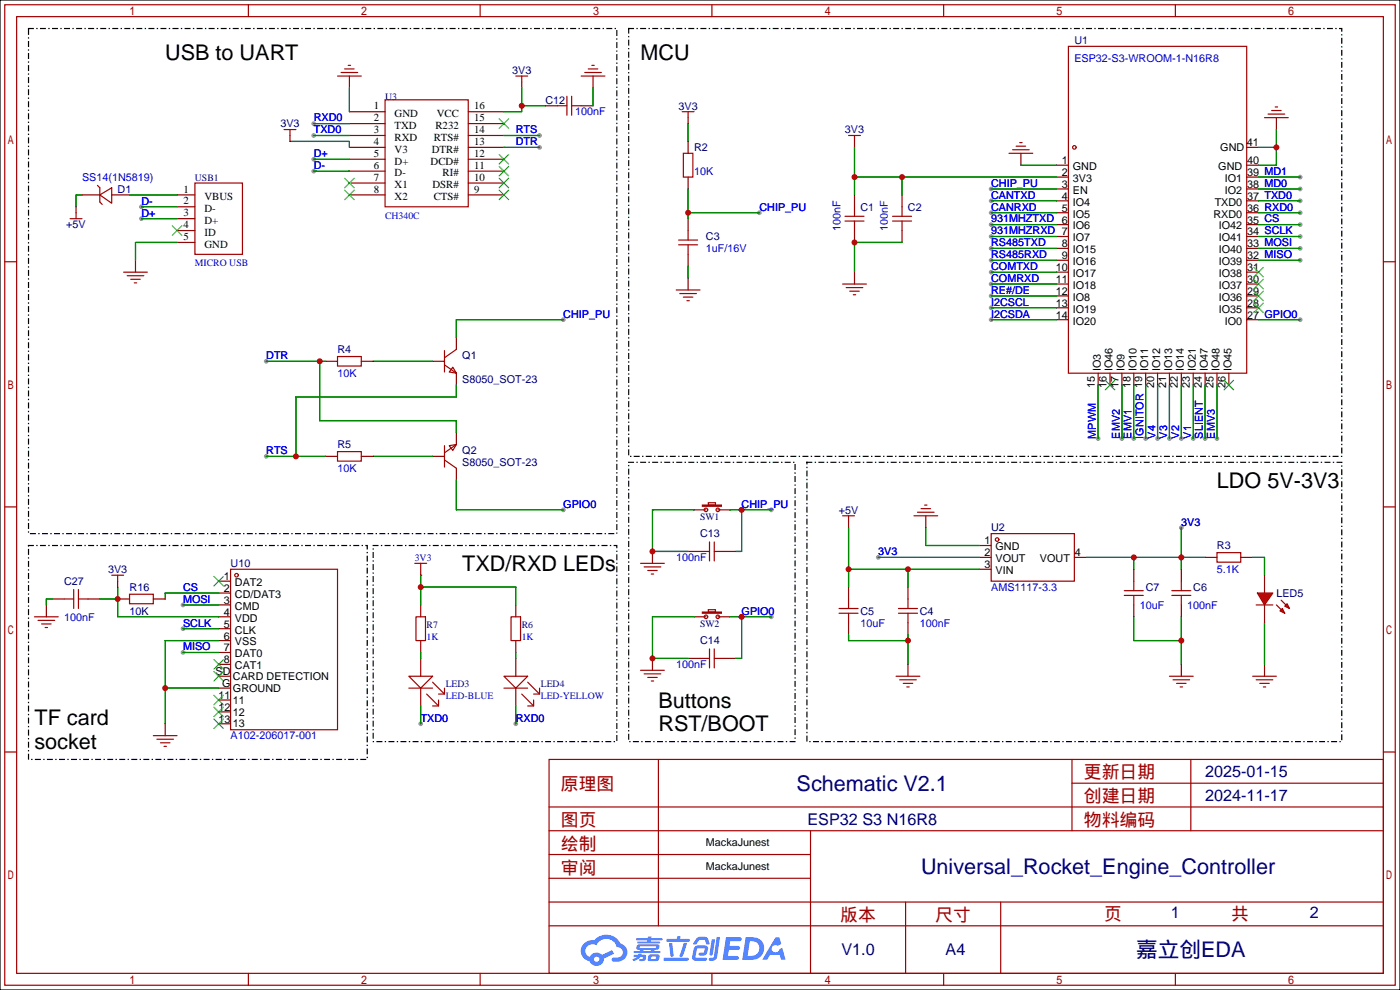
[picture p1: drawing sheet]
<svg xmlns="http://www.w3.org/2000/svg" width="299mm" height="212mm" viewBox="0 0 299 212" stroke-linecap="round" stroke-linejoin="round" font-family="sans-serif">
<path d="M0 0h299.2v211.6h-299.2z" fill="#fff" stroke="#000" stroke-width=".25"/>
<g fill="#999">
<circle cx="211.8" cy="40.4" r=".51"/>
<circle cx="162.3" cy="45.5" r=".51"/>
<circle cx="187.7" cy="119.1" r=".51"/>
<circle cx="252.5" cy="112.8" r=".51"/>
<circle cx="67.1" cy="34" r=".51"/>
<circle cx="67.1" cy="36.6" r=".51"/>
<circle cx="277.9" cy="42.9" r=".51"/>
<circle cx="277.9" cy="45.5" r=".51"/>
<circle cx="67.1" cy="29" r=".51"/>
<circle cx="67.1" cy="26.4" r=".51"/>
<circle cx="115.3" cy="29" r=".51"/>
<circle cx="115.3" cy="31.5" r=".51"/>
<circle cx="56.9" cy="97.5" r=".51"/>
<circle cx="56.9" cy="77.2" r=".51"/>
<circle cx="120.4" cy="68.3" r=".51"/>
<circle cx="120.4" cy="109" r=".51"/>
<circle cx="277.9" cy="68.3" r=".51"/>
<circle cx="164.8" cy="109" r=".51"/>
<circle cx="164.8" cy="131.8" r=".51"/>
<circle cx="110.2" cy="154.7" r=".51"/>
<circle cx="89.9" cy="154.7" r=".51"/>
<circle cx="211.8" cy="42.9" r=".51"/>
<circle cx="211.8" cy="45.5" r=".51"/>
<circle cx="211.8" cy="53.1" r=".51"/>
<circle cx="211.8" cy="55.6" r=".51"/>
<circle cx="260.1" cy="93.7" r=".51"/>
<circle cx="255" cy="93.7" r=".51"/>
<circle cx="252.5" cy="93.7" r=".51"/>
<circle cx="249.9" cy="93.7" r=".51"/>
<circle cx="247.4" cy="93.7" r=".51"/>
<circle cx="277.9" cy="48" r=".51"/>
<circle cx="277.9" cy="50.5" r=".51"/>
<circle cx="277.9" cy="53.1" r=".51"/>
<circle cx="277.9" cy="55.6" r=".51"/>
<circle cx="39.1" cy="139.4" r=".51"/>
<circle cx="39.1" cy="134.4" r=".51"/>
<circle cx="39.1" cy="129.3" r=".51"/>
<circle cx="30.2" cy="46.7" r=".51"/>
<circle cx="30.2" cy="44.2" r=".51"/>
<circle cx="211.8" cy="48" r=".51"/>
<circle cx="211.8" cy="50.5" r=".51"/>
<circle cx="234.7" cy="93.7" r=".51"/>
<circle cx="257.6" cy="93.7" r=".51"/>
<circle cx="211.8" cy="58.2" r=".51"/>
<circle cx="211.8" cy="60.7" r=".51"/>
<circle cx="239.8" cy="93.7" r=".51"/>
<circle cx="242.3" cy="93.7" r=".51"/>
<circle cx="277.9" cy="40.4" r=".51"/>
<circle cx="277.9" cy="37.8" r=".51"/>
<circle cx="244.9" cy="93.7" r=".51"/>
<circle cx="211.8" cy="65.8" r=".51"/>
<circle cx="211.8" cy="68.3" r=".51"/>
<circle cx="211.8" cy="63.2" r=".51"/>
</g>
<g fill="none" stroke="#a10000" stroke-width=".25">
<path d="M1 1h297.2v209.6h-297.2zM3.6 3.6h292.1v204.4h-292.1zM53.1 1v2.6M102.6 1v2.6M152.1 1v2.6M201.7 1v2.6M251.2 1v2.6M1 55.9h2.6M295.7 55.9h2.5M1 108.3h2.6M295.7 108.3h2.5M1 160.7h2.6"/>
<path d="M117.3 162.3h178.4v45.7h-178.4zM117.3 177.5h178.4M117.3 172.5h178.4M140.7 162.3v35.6M173.2 177.5v30.5M229.1 162.3v15.2M229.1 167.4h66.6M254.5 162.3v15.2M295.7 160.7h2.5M117.3 182.6h55.9M117.3 197.9h178.4M117.3 192.8h178.4"/>
<path d="M117.3 187.7h55.9M193.5 192.8v15.2M213.9 192.8v15.2M53.1 208v2.6M102.6 208v2.6M152.1 208v2.6M201.7 208v2.6M251.2 208v2.6"/>
</g>
<g fill="#5487ff">
<path d="M155.2 200.3h2.6a.48 .48 0 0 1 .7 .4 .48 .48 0 0 1-.6 .4h-1.8l-.2 1.1h1.9a.43 .43 0 0 1 .4 .4 .43 .43 0 0 1-.5 .4h-1.9l-.2 1.3h1.7a.45 .45 0 0 1 .5 .2 .45 .45 0 0 1-.1 .6h-3.3z"/>
<path d="M165.7 200.3h.9l.4 1.5-.8 .3a.84 .84 0 0 0-1.2 .3 .84 .84 0 0 0 .4 1.1 .84 .84 0 0 0 1.1-.4l.1-.2 .6-.3 .7 2.5h-1l-.2-1h-2.1l-.6 1h-1.1z"/>
<path d="M152.1 200.8h.7l-.5 3.1a.36 .36 0 0 1-.3 .3 .36 .36 0 0 1-.4-.3z"/>
<path d="M153.2 200.2h.7l-.6 4.3a1.13 1.13 0 0 1-1.8 .6l.2-.4h.7l.2-.2z"/>
<path d="M148.9 200.6l.6-.4h1a.77 .77 0 0 1 .9 .5l.3 1-.2 .2h-.5l-.3-.9-.2-.2-1 .1-.7 1-.6-.1-.1-.2z"/>
<path d="M148.4 202.4l.6-.3h1.7a.81 .81 0 0 1 .7 .5 .81 .81 0 0 1-.2 .8 .81 .81 0 0 1-.9 .8h-.7a.32 .32 0 0 1-.3-.3 .32 .32 0 0 1 .4-.3h.7l.2-.9-1.6 .1-.4 1.8 2.2 .1a.32 .32 0 0 1 .3 .4 .32 .32 0 0 1-.4 .2h-2.2l-.5-.3-.1-.5z"/>
<path d="M141.9 204.7h5a.33 .33 0 0 1 .3 .3 .33 .33 0 0 1-.3 .3h-4.9l-.2-.1z"/>
<path d="M146.1 201.5h.8l-.7 2a.98 .98 0 0 1-.7 1.1l-.3-.3z"/>
<path d="M143 201.6h.7l.3 2.5a.34 .34 0 0 1-.3 .4 .34 .34 0 0 1-.4-.3z"/>
<path d="M142.5 200.7h2.1l.3-.6h.6l-.1 .6h1.7a.32 .32 0 0 1 .4 .3 .32 .32 0 0 1-.4 .3h-4.5l-.2-.2z"/>
<path d="M135.5 204.1h.9l.1-.3h.6v.3h.8a.82 .82 0 0 1-.5 1.3h-.8v-.4l.7-.1 .1-.3a.68 .68 0 0 0-1 .4l-1.1 .4-.1-.4 .9-.5h-.7z"/>
<path d="M136 200.5h2.4l.1-.3h.7v.3h2.2l.2 .3-.2 .2h-2.3v.2h1.8l.2 .3-.2 .1h-4.5l-.1-.4h2l.1-.2h-2.3l-.1-.2z"/>
<path d="M159.4 200.3l-.8 4.9h1.7a2.5 2.5 0 0 0 3-2.5 2.5 2.5 0 0 0-3.1-2.4zM160.3 201.1a1.61 1.61 0 0 1 2 1.5 1.61 1.61 0 0 1-1.8 1.7h-.7z"/>
<path d="M136.2 202a.55 .55 0 0 0-.2 .8 .55 .55 0 0 0 .7 .2l.1 .3h-1.3v.3l5.4 .1 .3-.2-.2-.2h-1.2l.2-.3a.7 .7 0 0 0 .8-.3 .7 .7 0 0 0 0-.8l-4.2-.1zM136.8 202.3l3.3-.1 .1 .1-.2 .3h-3.2zM137.5 203h1.7l-.2 .3h-1.4z"/>
<path d="M138.6 204.2a1.05 1.05 0 0 0 0 1.2 2.91 2.91 0 0 0 2.2-.2 .98 .98 0 0 0 0-1.2h-1.6zM139.2 204.5l.9-.1 .1 .4-.2 .2-.8-.1z"/>
<path d="M124.9 201.6a2.23 2.23 0 0 0-.7 2.3 2.23 2.23 0 0 0 1.8 1.6 1.58 1.58 0 0 0 1.8 .9 1.58 1.58 0 0 0 1.3-1.5l2.2-1.1-.5-.7-2.1 1a1.65 1.65 0 0 0-2.7 .4 1.45 1.45 0 0 1-.8-1.9 1.45 1.45 0 0 1 2-.7l.3 .1a2.3 2.3 0 0 1 2.3-1.3 2.3 2.3 0 0 1 2 1.7 1.12 1.12 0 0 1 1.3 1 1.12 1.12 0 0 1-1.1 1.2h-.7a.45 .45 0 0 0-.6 .4 .45 .45 0 0 0 .5 .5 2.21 2.21 0 0 0 2.2-.5 2.21 2.21 0 0 0 .5-2.3 2.13 2.13 0 0 0-1.3-1.1 3.3 3.3 0 0 0-5.6-.7l-1.1 .1zM127 205a.57 .57 0 0 1 1.1 0 .57 .57 0 0 1-1.1 0z"/>
</g>
<g fill="none" stroke="#a10000" stroke-width=".25">
<path d="M72.1 16.3h5.1M72.9 15.5h3.6M73.7 14.7h2M74.4 14h.5M110.2 16.3h2.6M111.5 16.3v1.2M124.2 16.3h5.1M125 15.5h3.5M125.7 14.7h2.1M126.5 14h.5M228.3 9.9h38.1v69.9h-38.1zM82.3 21.3h17.8v22.9h-17.8z"/>
<path d="M119.1 22.6h2.1M121.2 20.6v4M122.2 22.6h2M122.2 20.6v4M146 32.8h2.1v5h-2.1zM181.4 29h2.5M182.6 29v1.2M215.6 32.8h5.1M216.4 32h3.6M217.2 31.2h2M217.9 30.5h.5M270.3 25.1h5"/>
<path d="M271 24.4h3.6M271.8 23.6h2M272.5 22.9h.5M145 52.3h4.1M145 51.3h4.1M147.1 49.3v2M147.1 52.3v2.1M180.6 47.2h4.1M180.6 46.2h4.1M182.6 44.2v2M182.6 47.2v2.1M190.8 47.2h4"/>
<path d="M190.8 46.2h4M192.8 44.2v2M192.8 47.2v2.1M72.1 76.2h5.1v2h-5.1zM95 78l2.5 1.8M95 74.9v4.6M96.8 78.5l.7 1.3-1.5-.3zM97.5 74.7l-2.5 1.8M144.5 62h5.1M145.3 62.7h3.5M146 63.5h2.1M146.8 64.3h.5"/>
<path d="M180.1 60.7h5.1M180.8 61.5h3.6M181.6 62.2h2M182.4 63h.5M72.1 96.5h5.1v2.1h-5.1zM95 95.2v4.6M95 98.3l2.5 1.8M96 95.2l1.5-.2-.7 1.3zM97.5 95l-2.5 1.8M149.6 117.9h2M150.1 107.9h4.1v.3h-4.1zM151.4 107.4h1.5v.5h-1.5z"/>
<path d="M151.6 115.8v4.1M152.7 117.9h2M152.7 115.8v4.1M180.1 110.2h2.5M181.4 110.2v1.3M195.3 110.2h5.1M196.1 109.5h3.5M196.8 108.7h2.1M197.6 107.9h.5M211.8 114h17.8v10.2h-17.8zM260.1 118.1h5.1v2h-5.1zM88.6 120.4h2.6"/>
<path d="M88.9 131.8h2v5.1h-2zM89.9 120.4v2.5M109.2 131.8h2.1v5.1h-2.1zM136.9 120.4h5.1M137.7 121.2h3.5M138.4 121.9h2.1M139.2 122.7h.5M150.1 130.8h4.1v.3h-4.1zM151.4 130.3h1.5v.5h-1.5zM151.6 138.7v4M152.7 138.7v4M179.3 131.1h4.1"/>
<path d="M179.3 130h4.1M181.4 128v2M181.4 131.1v2M192 131.1h4.1M192 130h4.1M194.1 128v2M194.1 131.1v2M268.5 129.3h3.5M87.4 144.5h5.1l-2.6 2.6zM87.4 147.1h5.1M91.2 148.3l2.5 2.6M92.5 145.8l2.5 2.5"/>
<path d="M93.7 149.6v1.3h-1.2M95 147.1v1.2h-1.3M107.7 144.5h5.1l-2.6 2.6zM107.7 147.1h5.1M111.5 148.3l2.5 2.6M112.8 145.8l2.5 2.5M114 149.6v1.3h-1.2M115.3 147.1v1.2h-1.3M136.9 143.3h5.1M137.7 144h3.5M138.4 144.8h2.1M139.2 145.5h.5"/>
<path d="M149.6 140.7h2M152.7 140.7h2M191.5 144.5h5.1M192.3 145.3h3.5M193 146.1h2.1M193.8 146.8h.5M249.9 144.5h5.1M250.7 145.3h3.6M251.5 146.1h2M252.2 146.8h.5M267.7 144.5h5.1M268.5 145.3h3.5"/>
<path d="M269.2 146.1h2.1M270 146.8h.5"/>
<circle cx="229.6" cy="31.5" r=".38"/>
<circle cx="150.9" cy="109" r=".38"/>
<circle cx="153.4" cy="109" r=".38"/>
<circle cx="213.1" cy="115.3" r=".38"/>
<circle cx="150.9" cy="131.8" r=".38"/>
<circle cx="153.4" cy="131.8" r=".38"/>
</g>
<g fill="none" stroke="#870000" stroke-width=".25">
<path d="M74.7 16.3v2.5M111.5 17.5v1.3M126.7 16.3v2.5M74.7 31.5h7.6M74.7 23.9h7.6M74.7 26.4h7.6M74.7 29h7.6M74.7 34h7.6M74.7 36.6h7.6M74.7 39.1h7.6M100.1 31.5h7.6M100.1 23.9h7.6"/>
<path d="M100.1 26.4h7.6M100.1 29h7.6M100.1 34h7.6M100.1 36.6h7.6M100.1 39.1h7.6M116.6 22.6h2.5M124.2 22.6h2.5M147.1 30.2v2.6M147.1 37.8v2.6M182.6 30.2v1.3M218.2 32.8v2.5M225.8 35.3h2.5"/>
<path d="M225.8 37.8h2.5M266.4 35.3h2.6M266.4 37.8h2.6M266.4 31.5h2.6M272.8 25.1v2.6M74.7 41.7h7.6M100.1 41.7h7.6M147.1 46.7v2.6M147.1 54.4v2.5M147.1 59.4v2.6M182.6 41.7v2.5M182.6 49.3v2.5"/>
<path d="M182.6 58.2v2.5M192.8 41.7v2.5M192.8 49.3v2.5M225.8 40.4h2.5M225.8 42.9h2.5M225.8 45.5h2.5M225.8 48h2.5M225.8 50.5h2.5M225.8 53.1h2.5M225.8 55.6h2.5M225.8 58.2h2.5M266.4 40.4h2.6"/>
<path d="M266.4 42.9h2.6M266.4 45.5h2.6M266.4 48h2.6M266.4 50.5h2.6M266.4 53.1h2.6M266.4 55.6h2.6M266.4 58.2h2.6M69.6 77.2h2.5M77.2 77.2h2.6M92.5 77.2h2.5M97.5 72.1v2.6M97.5 79.8v2.5"/>
<path d="M225.8 60.7h2.5M225.8 63.2h2.5M225.8 65.8h2.5M225.8 68.3h2.5M234.7 79.8v2.5M237.2 79.8v2.5M239.8 79.8v2.5M242.3 79.8v2.5M244.9 79.8v2.5M247.4 79.8v2.5M249.9 79.8v2.5M252.5 79.8v2.5"/>
<path d="M255 79.8v2.5M257.6 79.8v2.5M260.1 79.8v2.5M262.6 79.8v2.5M266.4 60.7h2.6M266.4 63.2h2.6M266.4 65.8h2.6M266.4 68.3h2.6M69.6 97.5h2.5M77.2 97.5h2.6M92.5 97.5h2.5M97.5 92.5v2.5"/>
<path d="M97.5 100.1v2.5M139.4 117.9v2.5M147.1 117.9h2.5M148.3 109h2.6M153.4 109h2.6M154.7 117.9h2.5M181.4 111.5v1.3M197.9 110.2v2.6M209.3 116.6h2.5M209.3 119.1h2.5M229.6 119.1h2.6M257.6 119.1h2.5"/>
<path d="M265.2 119.1h2.5M89.9 122.9h.1M89.9 129.3v2.5M89.9 136.9v2.5M110.2 129.3v2.5M110.2 136.9v2.5M148.3 131.8h2.6M153.4 131.8h2.6M181.4 125.5v2.5M181.4 133.1v2.5M194.1 125.5v2.5M194.1 133.1v2.5"/>
<path d="M209.3 121.7h2.5M270.3 122.9v3.8M270.3 129.3v3.8M89.9 140.7v3.8M89.9 147.1v3.8M110.2 140.7v3.8M110.2 147.1v3.8M139.4 140.7v2.6M147.1 140.7h2.5M154.7 140.7h2.5M194.1 142v2.5M252.5 142v2.5"/>
<path d="M270.3 142v2.5"/>
</g>
<g fill="none" stroke="#3c3" stroke-width=".25">
<path d="M73.7 38.1l2 2M75.7 38.1l-2 2M106.7 38.1l2 2M106.7 35.6l2 2M106.7 33l2 2.1M106.7 25.4l2 2M108.7 38.1l-2 2M108.7 35.6l-2 2M108.7 33l-2 2.1M108.7 25.4l-2 2M73.7 40.6l2 2.1M75.7 40.6l-2 2.1"/>
<path d="M106.7 40.6l2 2.1M108.7 40.6l-2 2.1M268 59.7l2 2M268 57.2l2 2M270 59.7l-2 2M270 57.2l-2 2M268 64.8l2 2M268 62.2l2 2.1M270 64.8l-2 2M270 62.2l-2 2.1M236.2 81.3l2.1 2M238.3 81.3l-2.1 2"/>
<path d="M261.6 81.3l2.1 2M263.7 81.3l-2.1 2"/>
</g>
<g fill="none" stroke="#008700" stroke-width=".25">
<path d="M74.7 18.8v5.1M111.5 18.8v5.1h-3.8M126.7 18.8v3.8M62 30.2h12.7v1.3M67.1 34h7.6M67.1 36.6h7.6M67.1 29h7.6M67.1 26.4h7.6M107.7 31.5h7.6M107.7 29h7.6M111.5 22.6h5.1M147.1 26.4v3.8"/>
<path d="M218.2 35.3h7.6M269 31.5h3.8M272.8 27.7v7.6h-3.8M147.1 40.4v6.3M147.1 56.9v2.5M147.1 45.5h15.2M192.8 51.8h-10.2v6.4M211.8 40.4h14M269 45.5h8.9M269 42.9h8.9M56.9 77.2h12.7M68.3 77.2v12.7h29.2v2.6"/>
<path d="M79.8 77.2h12.7M120.4 68.3h-22.9v3.8M269 68.3h8.9M56.9 97.5h12.7M79.8 97.5h12.7M97.5 82.3v2.5h-34.3v12.7M97.5 102.6v6.4h22.9M148.3 109h-8.9v8.9h7.7M156 109h8.8M158.5 109v8.9h-1.3M181.4 112.8v12.7M187.7 119.1h21.6"/>
<path d="M197.9 112.8v3.8h11.4M232.2 119.1h25.4M242.3 119.1v2.6M252.5 112.8v8.9M267.7 119.1h2.6v3.8M89.9 122.9v6.4M89.9 139.4v1.3M89.9 125.5h20.3v3.8M110.2 139.4v1.3M148.3 131.8h-8.9v8.9h7.7M156 131.8h8.8M158.5 131.8v8.9h-1.3"/>
<path d="M181.4 135.6v1.3h12.7M181.4 121.7h27.9M194.1 121.7v3.8M194.1 135.6v6.4M242.3 131.8v5.1h10.2M252.5 131.8v10.2M270.3 133.1v8.9M89.9 150.9v3.8M110.2 150.9v3.8"/>
</g>
<path d="M6.1 6.1h125.7v107.9h-125.7zM134.4 98.8h35.5v59.7h-35.5zM172.5 98.8h114.3v59.7h-114.3zM79.8 116.6h52v41.9h-52z" fill="none" stroke="#000" stroke-width=".25" stroke-dasharray="1 .8 0 .8"/>
<g fill="#f00" stroke="#a10000" stroke-width=".25">
<path d="M268.7 126.7h3.3l-1.7 2.6z"/>
<path d="M274.6 129.5l.5-.5 .5 1z"/>
<path d="M273.6 130.6l.5-.6 .5 1.1z"/>
</g>
<g fill="none" stroke="#a10000" stroke-width=".25">
<path d="M20.8 39.6l.5 .5v3.1l.5 .5M41.7 39.1h10.1v15.3h-10.1zM60.7 27.7h2.5M62 27.7v1.3M145.8 23.9h2.5M147.1 23.9v1.2M15 46.7h2.5M16.3 45.5v1.2M21.3 41.7l2.6-1.6v3.3zM26.4 58.2h5.1M27.2 58.9h3.5M27.9 59.7h2.1"/>
<path d="M28.7 60.5h.5M7.4 131.8h5M8.1 132.6h3.6M8.9 133.4h2M9.7 134.1h.5M13.7 128h2M15.7 126v4M16.8 128h2M16.8 126v4M23.9 122.9h2.5M25.1 122.9v1.3M27.7 127h5.1v2h-5.1z"/>
<path d="M49.3 121.7h22.8v34.3h-22.8zM240.3 127.3h4M240.3 126.2h4M242.3 124.2v2M242.3 127.3v2M250.4 127.3h4.1M250.4 126.2h4.1M252.5 124.2v2M252.5 127.3v2M272.8 129.3l1 1M273.8 128.3l1 1M32.8 157.2h5"/>
<path d="M33.5 158h3.6M34.3 158.8h2M35.1 159.5h.5"/>
<circle cx="50.5" cy="122.9" r=".38"/>
</g>
<g fill="none" stroke="#870000" stroke-width=".25">
<path d="M62 29v1.2M147.1 25.1v1.3M16.3 44.2v1.3M17.5 41.7h3.8M23.9 41.7h3.8M29 55.6v2.6M37.8 41.7h3.9M37.8 44.2h3.9M37.8 46.7h3.9M37.8 49.3h3.9M37.8 51.8h3.9M9.9 129.3v2.5"/>
<path d="M11.2 128h2.5M18.8 128h2.5M25.1 124.2v1.3M25.1 128h2.6M32.8 128h2.5M46.7 124.2h2.6M46.7 126.7h2.6M46.7 129.3h2.6M46.7 131.8h2.6M46.7 134.4h2.6M46.7 136.9h2.6M46.7 139.4h2.6"/>
<path d="M242.3 121.7v2.5M242.3 129.3v2.5M252.5 121.7v2.5M252.5 129.3v2.5M35.3 154.7v2.5M46.7 142h2.6M46.7 144.5h2.6M46.7 147.1h2.6M46.7 149.6h2.6M46.7 152.1h2.6M46.7 154.7h2.6"/>
</g>
<g fill="none" stroke="#008700" stroke-width=".25">
<path d="M182.6 31.5v10.2M182.6 37.8h43.2M192.8 37.8v3.9M269 37.8h8.9M17.5 41.7h-1.2v2.5M27.7 41.7h10.1M30.2 46.7h7.6M30.2 44.2h7.6M37.8 51.8h-8.8v3.8M211.8 42.9h14M211.8 45.5h14M211.8 53.1h14"/>
<path d="M211.8 55.6h14M211.8 48h14M211.8 50.5h14M211.8 58.2h14M269 53.1h8.9M269 55.6h8.9M269 48h8.9M269 50.5h8.9M269 40.4h8.9M211.8 60.7h14M211.8 65.8h14M211.8 68.3h14"/>
<path d="M211.8 63.2h14M234.7 82.3v11.4M239.8 82.3v11.4M242.3 82.3v11.4M244.9 82.3v11.4M247.4 82.3v11.4M249.9 82.3v11.4M252.5 82.3v11.4M255 82.3v11.4M257.6 82.3v11.4M260.1 82.3v11.4M11.2 128h-1.3v1.3"/>
<path d="M21.3 128h3.8M25.1 125.5v6.3h21.6M39.1 139.4h7.6M39.1 134.4h7.6M39.1 129.3h7.6M46.7 126.7h-11.4v1.3M46.7 136.9h-11.4v17.8M35.3 147.1h11.4"/>
</g>
<path d="M134.4 6.1h152.4v91.4h-152.4zM6.1 116.6h72.4v45.7h-72.4z" fill="none" stroke="#000" stroke-width=".25" stroke-dasharray="1 .8 0 .8"/>
<g fill="none" stroke="#3c3" stroke-width=".25">
<path d="M36.8 48.3l2.1 2M38.9 48.3l-2.1 2M45.7 123.2l2.1 2M47.8 123.2l-2.1 2M45.7 141l2.1 2M45.7 143.5l2.1 2M45.7 148.6l2.1 2M45.7 151.1l2.1 2.1M45.7 153.7l2.1 2M47.8 141l-2.1 2M47.8 143.5l-2.1 2M47.8 148.6l-2.1 2"/>
<path d="M47.8 151.1l-2.1 2.1M47.8 153.7l-2.1 2"/>
</g>
<g fill="#c00">
<circle cx="272.8" cy="31.5" r=".63"/>
<circle cx="182.6" cy="51.8" r=".63"/>
<circle cx="147.1" cy="45.5" r=".63"/>
<circle cx="181.4" cy="121.7" r=".63"/>
<circle cx="194.1" cy="121.7" r=".63"/>
<circle cx="252.5" cy="119.1" r=".63"/>
<circle cx="242.3" cy="119.1" r=".63"/>
<circle cx="252.5" cy="136.9" r=".63"/>
<circle cx="194.1" cy="136.9" r=".63"/>
<circle cx="111.5" cy="22.6" r=".63"/>
<circle cx="63.2" cy="97.5" r=".63"/>
<circle cx="68.3" cy="77.2" r=".63"/>
<circle cx="158.5" cy="109" r=".63"/>
<circle cx="139.4" cy="117.9" r=".63"/>
<circle cx="158.5" cy="131.8" r=".63"/>
<circle cx="139.4" cy="140.7" r=".63"/>
<circle cx="89.9" cy="125.5" r=".63"/>
<circle cx="182.6" cy="37.8" r=".63"/>
<circle cx="192.8" cy="37.8" r=".63"/>
<circle cx="35.3" cy="147.1" r=".63"/>
<circle cx="25.1" cy="128" r=".63"/>
</g>
<g font-size="4.6">
<text x="35.3" y="12.8">USB to UART</text>
<text x="136.9" y="12.8">MCU</text>
<text x="260.1" y="104.2">LDO 5V-3V3</text>
<text x="98.8" y="122">TXD/RXD LEDs</text>
<text x="7.4" y="155">TF card</text>
<text x="140.7" y="151.2">Buttons</text>
<text x="7.4" y="160.1">socket</text>
<text x="140.7" y="156.3">RST/BOOT</text>
</g>
<g font-size="4.6" fill="#000080">
<text x="170.3" y="169">Schematic V2.1</text>
<text x="196.8" y="186.8">Universal_Rocket_Engine_Controller</text>
<text x="242.8" y="204.6">嘉立创EDA</text>
</g>
<g font-size="3.8" fill="#a00000">
<text x="231.6" y="166.4">更新日期</text>
<text x="119.9" y="168.9">原理图</text>
<text x="231.6" y="171.5">创建日期</text>
<text x="119.9" y="176.5">图页</text>
<text x="231.6" y="176.5">物料编码</text>
<text x="119.9" y="181.6">绘制</text>
<text x="119.9" y="186.7">审阅</text>
<text x="179.6" y="196.9">版本</text>
<text x="199.9" y="196.9">尺寸</text>
<text x="236" y="196.6">页</text>
<text x="263.1" y="196.6">共</text>
</g>
<g font-size="3.5" fill="#000080">
<text x="257.6" y="166.1">2025-01-15</text>
<text x="257.6" y="171.1">2024-11-17</text>
<text x="172.6" y="176.2">ESP32 S3 N16R8</text>
<text x="250.2" y="196.3">1</text>
<text x="280" y="196.3">2</text>
<text x="179.8" y="204.2">V1.0</text>
<text x="202.1" y="204.2">A4</text>
</g>
<g font-size="2.3" fill="#000080">
<text x="229.6" y="9.4">U1</text>
<text x="109.5" y="15.8">3V3</text>
<text x="116.6" y="22.1">C12</text>
<text x="145" y="23.4">3V3</text>
<text x="59.9" y="27.2">3V3</text>
<text x="180.6" y="28.5">3V3</text>
<text x="148.3" y="32.3">R2</text>
<text x="25.1" y="41.2">D1</text>
<text x="183.9" y="45">C1</text>
<text x="194.1" y="45">C2</text>
<text x="14.2" y="48.8">+5V</text>
<text x="150.9" y="51.4">C3</text>
<text x="72.1" y="75.5">R4</text>
<text x="98.8" y="76.8">Q1</text>
<text x="98.8" y="81.8">S8050_SOT-23</text>
<text x="72.1" y="95.8">R5</text>
<text x="98.8" y="97.1">Q2</text>
<text x="98.8" y="99.6">S8050_SOT-23</text>
<text x="179.3" y="109.8">+5V</text>
<text x="211.8" y="113.6">U2</text>
<text x="149.6" y="114.9">C13</text>
<text x="260.1" y="117.4">R3</text>
<text x="13.7" y="125">C27</text>
<text x="23.1" y="122.5">3V3</text>
<text x="49.3" y="121.2">U10</text>
<text x="27.7" y="126.3">R16</text>
<text x="27.7" y="131.4">10K</text>
<text x="183.9" y="131.4">C5</text>
<text x="196.6" y="131.4">C4</text>
<text x="244.9" y="126.3">C7</text>
<text x="255" y="126.3">C6</text>
<text x="272.8" y="127.6">LED5</text>
<text x="149.6" y="137.7">C14</text>
</g>
<g font-size="2.3" fill="#00f">
<text x="229.6" y="13.3">ESP32-S3-WROOM-1-N16R8</text>
<text x="67.1" y="28.5">TXD0</text>
<text x="67.1" y="26">RXD0</text>
<text x="110.2" y="28.5">RTS</text>
<text x="122.9" y="24.7">100nF</text>
<text x="67.1" y="33.6">D+</text>
<text x="110.2" y="31">DTR</text>
<text x="17.5" y="38.7">SS14(1N5819)</text>
<text x="67.1" y="36.1">D-</text>
<text x="148.3" y="37.4">10K</text>
<text x="211.8" y="39.9">CHIP_PU</text>
<text x="30.2" y="46.3">D+</text>
<text x="30.2" y="43.7">D-</text>
<text x="162.3" y="45">CHIP_PU</text>
<text x="211.8" y="42.5">CANTXD</text>
<text x="211.8" y="45">CANRXD</text>
<text x="211.8" y="47.5">931MHZTXD</text>
<text x="150.9" y="53.9">1uF/16V</text>
<text x="179.6" y="49.3" transform="rotate(-90 179.6 49.3)">100nF</text>
<text x="189.8" y="49.3" transform="rotate(-90 189.8 49.3)">100nF</text>
<text x="211.8" y="52.6">RS485TXD</text>
<text x="211.8" y="50.1">931MHZRXD 7</text>
<text x="211.8" y="55.2">RS485RXD</text>
<text x="211.8" y="57.7">COMTXD</text>
<text x="211.8" y="60.2">COMRXD</text>
<text x="211.8" y="65.3">I2CSCL</text>
<text x="211.8" y="62.8">RE#/DE</text>
<text x="120.4" y="67.9">CHIP_PU</text>
<text x="211.8" y="67.9">I2CSDA</text>
<text x="56.9" y="76.8">DTR</text>
<text x="72.1" y="80.6">10K</text>
<text x="234.2" y="93.7" transform="rotate(-90 234.2 93.7)">MPWM</text>
<text x="239.3" y="93.7" transform="rotate(-90 239.3 93.7)">EMV2</text>
<text x="241.9" y="93.7" transform="rotate(-90 241.9 93.7)">EMV1</text>
<text x="244.4" y="93.7" transform="rotate(-90 244.4 93.7)">IGNITOR 19</text>
<text x="246.9" y="93.7" transform="rotate(-90 246.9 93.7)">V4</text>
<text x="249.5" y="93.7" transform="rotate(-90 249.5 93.7)">V3</text>
<text x="252" y="93.7" transform="rotate(-90 252 93.7)">V2</text>
<text x="254.6" y="93.7" transform="rotate(-90 254.6 93.7)">V1</text>
<text x="257.1" y="93.7" transform="rotate(-90 257.1 93.7)">SLIENT</text>
<text x="259.6" y="93.7" transform="rotate(-90 259.6 93.7)">EMV3</text>
<text x="56.9" y="97.1">RTS</text>
<text x="72.1" y="100.9">10K</text>
<text x="120.4" y="108.5">GPIO0</text>
<text x="158.5" y="108.5">CHIP_PU</text>
<text x="252.5" y="112.3">3V3</text>
<text x="144.5" y="119.9">100nF</text>
<text x="187.7" y="118.7">3V3</text>
<text x="260.1" y="122.5">5.1K</text>
<text x="39.1" y="126.3">CS</text>
<text x="39.1" y="128.8">MOSI</text>
<text x="158.5" y="131.4">GPIO0</text>
<text x="211.8" y="126.3">AMS1117-3.3</text>
<text x="243.6" y="130.1">10uF</text>
<text x="253.7" y="130.1">100nF</text>
<text x="13.7" y="132.6">100nF</text>
<text x="39.1" y="133.9">SCLK</text>
<text x="183.9" y="133.9">10uF</text>
<text x="196.6" y="133.9">100nF</text>
<text x="39.1" y="139">MISO</text>
<text x="144.5" y="142.8">100nF</text>
<text x="89.9" y="154.2">TXD0</text>
<text x="110.2" y="154.2">RXD0</text>
<text x="49.3" y="158">A102-206017-001</text>
</g>
<g font-size="2.3">
<text x="79.9" y="23.4">1</text>
<text x="101.3" y="23.4">16</text>
<text x="79.9" y="25.9">2</text>
<text x="79.9" y="28.4">3</text>
<text x="84.3" y="25">GND</text>
<text x="84.3" y="27.6">TXD</text>
<text x="93.1" y="27.6">R232</text>
<text x="93.3" y="25">VCC</text>
<text x="101.3" y="28.4">14</text>
<text x="101.3" y="25.9">15</text>
<text x="79.9" y="31">4</text>
<text x="79.9" y="33.5">5</text>
<text x="84.3" y="30.1">RXD</text>
<text x="84.3" y="32.6">V3</text>
<text x="84.3" y="35.2">D+</text>
<text x="92" y="35.2">DCD#</text>
<text x="92.3" y="32.6">DTR#</text>
<text x="92.7" y="30.1">RTS#</text>
<text x="101.3" y="33.5">12</text>
<text x="101.3" y="31">13</text>
<text x="226.9" y="35.1">1</text>
<text x="260.8" y="32.3">GND</text>
<text x="266.4" y="31.3">41</text>
<text x="266.6" y="35.1">40</text>
<text x="39.2" y="41.1">1</text>
<text x="79.9" y="36.1">6</text>
<text x="79.9" y="38.6">7</text>
<text x="79.9" y="41.1">8</text>
<text x="84.3" y="37.7">D-</text>
<text x="84.3" y="40.3">X1</text>
<text x="92.4" y="40.3">DSR#</text>
<text x="94.6" y="37.7">RI#</text>
<text x="101.3" y="41.1">9</text>
<text x="101.3" y="38.6">10</text>
<text x="101.3" y="36.1">11</text>
<text x="226.9" y="37.6">2</text>
<text x="226.9" y="40.2">3</text>
<text x="229.3" y="36.3">GND</text>
<text x="229.3" y="38.9">3V3</text>
<text x="229.3" y="41.4">EN</text>
<text x="260.4" y="36.3">GND</text>
<text x="261.8" y="41.4">IO2</text>
<text x="261.8" y="38.9">IO1</text>
<text x="266.6" y="40.2">38 MD0</text>
<text x="266.6" y="37.6">39 MD1</text>
<text x="39.2" y="43.7">2</text>
<text x="39.2" y="46.2">3</text>
<text x="43.7" y="42.8">VBUS</text>
<text x="43.7" y="45.3">D-</text>
<text x="43.7" y="47.9">D+</text>
<text x="84.3" y="42.8">X2</text>
<text x="92.7" y="42.8">CTS#</text>
<text x="226.9" y="42.7">4</text>
<text x="226.9" y="45.2">5</text>
<text x="226.9" y="47.8">6</text>
<text x="229.3" y="44">IO4</text>
<text x="229.3" y="46.5">IO5</text>
<text x="259.3" y="46.5">RXD0</text>
<text x="259.6" y="44">TXD0</text>
<text x="266.6" y="47.8">35 CS</text>
<text x="266.6" y="45.2">36 RXD0</text>
<text x="266.6" y="42.7">37 TXD0</text>
<text x="39.2" y="48.8">4</text>
<text x="39.2" y="51.3">5</text>
<text x="43.7" y="50.4">ID</text>
<text x="43.7" y="53">GND</text>
<text x="226.9" y="52.9">8</text>
<text x="229.3" y="49">IO6</text>
<text x="229.3" y="51.6">IO7</text>
<text x="260.5" y="51.6">IO41</text>
<text x="260.5" y="49">IO42</text>
<text x="266.6" y="52.9">33 MOSI</text>
<text x="266.6" y="50.3">34 SCLK</text>
<text x="225.7" y="57.9">10</text>
<text x="226.9" y="55.4">9</text>
<text x="229.3" y="54.1">IO15</text>
<text x="229.3" y="56.7">IO16</text>
<text x="229.3" y="59.2">IO17</text>
<text x="260.5" y="59.2">IO38</text>
<text x="260.5" y="56.7">IO39</text>
<text x="260.5" y="54.1">IO40</text>
<text x="266.6" y="57.9">31</text>
<text x="266.6" y="55.4">32 MISO</text>
<text x="225.7" y="60.5">11</text>
<text x="225.7" y="63">12</text>
<text x="225.7" y="65.6">13</text>
<text x="229.3" y="61.7">IO18</text>
<text x="229.3" y="64.3">IO8</text>
<text x="260.5" y="64.3">IO36</text>
<text x="260.5" y="61.7">IO37</text>
<text x="266.6" y="65.6">28</text>
<text x="266.6" y="63">29</text>
<text x="266.6" y="60.5">30</text>
<text x="225.7" y="68.1">14</text>
<text x="229.3" y="66.8">IO19</text>
<text x="229.3" y="69.4">IO20</text>
<text x="260.5" y="66.8">IO35</text>
<text x="261.8" y="69.4">IO0</text>
<text x="266.6" y="68.1">27 GPIO0</text>
<text x="234" y="82.9" transform="rotate(-90 234 82.9)">15</text>
<text x="235.2" y="79.3" transform="rotate(-90 235.2 79.3)">IO3</text>
<text x="236.5" y="82.9" transform="rotate(-90 236.5 82.9)">16</text>
<text x="237.8" y="79.3" transform="rotate(-90 237.8 79.3)">IO46</text>
<text x="239.1" y="82.9" transform="rotate(-90 239.1 82.9)">17</text>
<text x="240.3" y="79.3" transform="rotate(-90 240.3 79.3)">IO9</text>
<text x="241.6" y="82.9" transform="rotate(-90 241.6 82.9)">18</text>
<text x="242.9" y="79.3" transform="rotate(-90 242.9 79.3)">IO10</text>
<text x="245.4" y="79.3" transform="rotate(-90 245.4 79.3)">IO11</text>
<text x="246.7" y="82.9" transform="rotate(-90 246.7 82.9)">20</text>
<text x="247.9" y="79.3" transform="rotate(-90 247.9 79.3)">IO12</text>
<text x="249.2" y="82.9" transform="rotate(-90 249.2 82.9)">21</text>
<text x="250.5" y="79.3" transform="rotate(-90 250.5 79.3)">IO13</text>
<text x="251.8" y="82.9" transform="rotate(-90 251.8 82.9)">22</text>
<text x="253" y="79.3" transform="rotate(-90 253 79.3)">IO14</text>
<text x="254.3" y="82.9" transform="rotate(-90 254.3 82.9)">23</text>
<text x="255.6" y="79.3" transform="rotate(-90 255.6 79.3)">IO21</text>
<text x="256.8" y="82.9" transform="rotate(-90 256.8 82.9)">24</text>
<text x="258.1" y="79.3" transform="rotate(-90 258.1 79.3)">IO47</text>
<text x="259.4" y="82.9" transform="rotate(-90 259.4 82.9)">25</text>
<text x="260.6" y="79.3" transform="rotate(-90 260.6 79.3)">IO48</text>
<text x="261.9" y="82.9" transform="rotate(-90 261.9 82.9)">26</text>
<text x="263.2" y="79.3" transform="rotate(-90 263.2 79.3)">IO45</text>
<text x="210.4" y="116.4">1</text>
<text x="210.4" y="118.9">2</text>
<text x="212.8" y="117.6">GND</text>
<text x="229.7" y="118.9">4</text>
<text x="47.9" y="124">1</text>
<text x="50.2" y="125.2">DAT2</text>
<text x="210.4" y="121.4">3</text>
<text x="212.8" y="120.2">VOUT</text>
<text x="212.8" y="122.7">VIN</text>
<text x="222.3" y="120.2">VOUT</text>
<text x="47.9" y="126.5">2</text>
<text x="47.9" y="129.1">3</text>
<text x="47.9" y="131.6">4</text>
<text x="50.2" y="127.8">CD/DAT3</text>
<text x="50.2" y="130.3">CMD</text>
<text x="47.9" y="134.1">5</text>
<text x="47.9" y="136.7">6</text>
<text x="50.2" y="132.9">VDD</text>
<text x="50.2" y="135.4">CLK</text>
<text x="50.2" y="137.9">VSS</text>
<text x="47.9" y="139.2">7</text>
<text x="47.9" y="141.8">8</text>
<text x="50.2" y="140.5">DAT0</text>
<text x="50.2" y="143">CAT1</text>
<text x="46.1" y="144.3">SD</text>
<text x="46.7" y="149.4">11</text>
<text x="47.5" y="146.8">G</text>
<text x="49.8" y="145.3">CARD DETECTION</text>
<text x="49.8" y="147.9">GROUND</text>
<text x="46.7" y="151.9">12</text>
<text x="46.7" y="154.5">13</text>
<text x="49.8" y="150.4">11</text>
<text x="49.8" y="152.9">12</text>
<text x="49.8" y="155.5">13</text>
<text x="150.9" y="180.9">MackaJunest</text>
<text x="150.9" y="186">MackaJunest</text>
</g>
<g font-size="2.1" fill="#000080">
<text x="82.3" y="21.4">U3</text>
<text x="41.7" y="38.7">USB1</text>
<text x="149.6" y="111.1">SW1</text>
<text x="91.2" y="134.2">R7</text>
<text x="111.5" y="134.2">R6</text>
<text x="149.6" y="133.9">SW2</text>
<text x="95.2" y="146.9">LED3</text>
<text x="115.6" y="146.9">LED4</text>
</g>
<g font-size="2.1" fill="#00f">
<text x="82.3" y="46.8">CH340C</text>
<text x="41.7" y="56.9">MICRO USB</text>
<text x="88.6" y="120">3V3</text>
<text x="91.2" y="136.7">1K</text>
<text x="111.5" y="136.7">1K</text>
<text x="95.2" y="149.4">LED-BLUE</text>
<text x="115.6" y="149.4">LED-YELLOW</text>
</g>
</svg>
